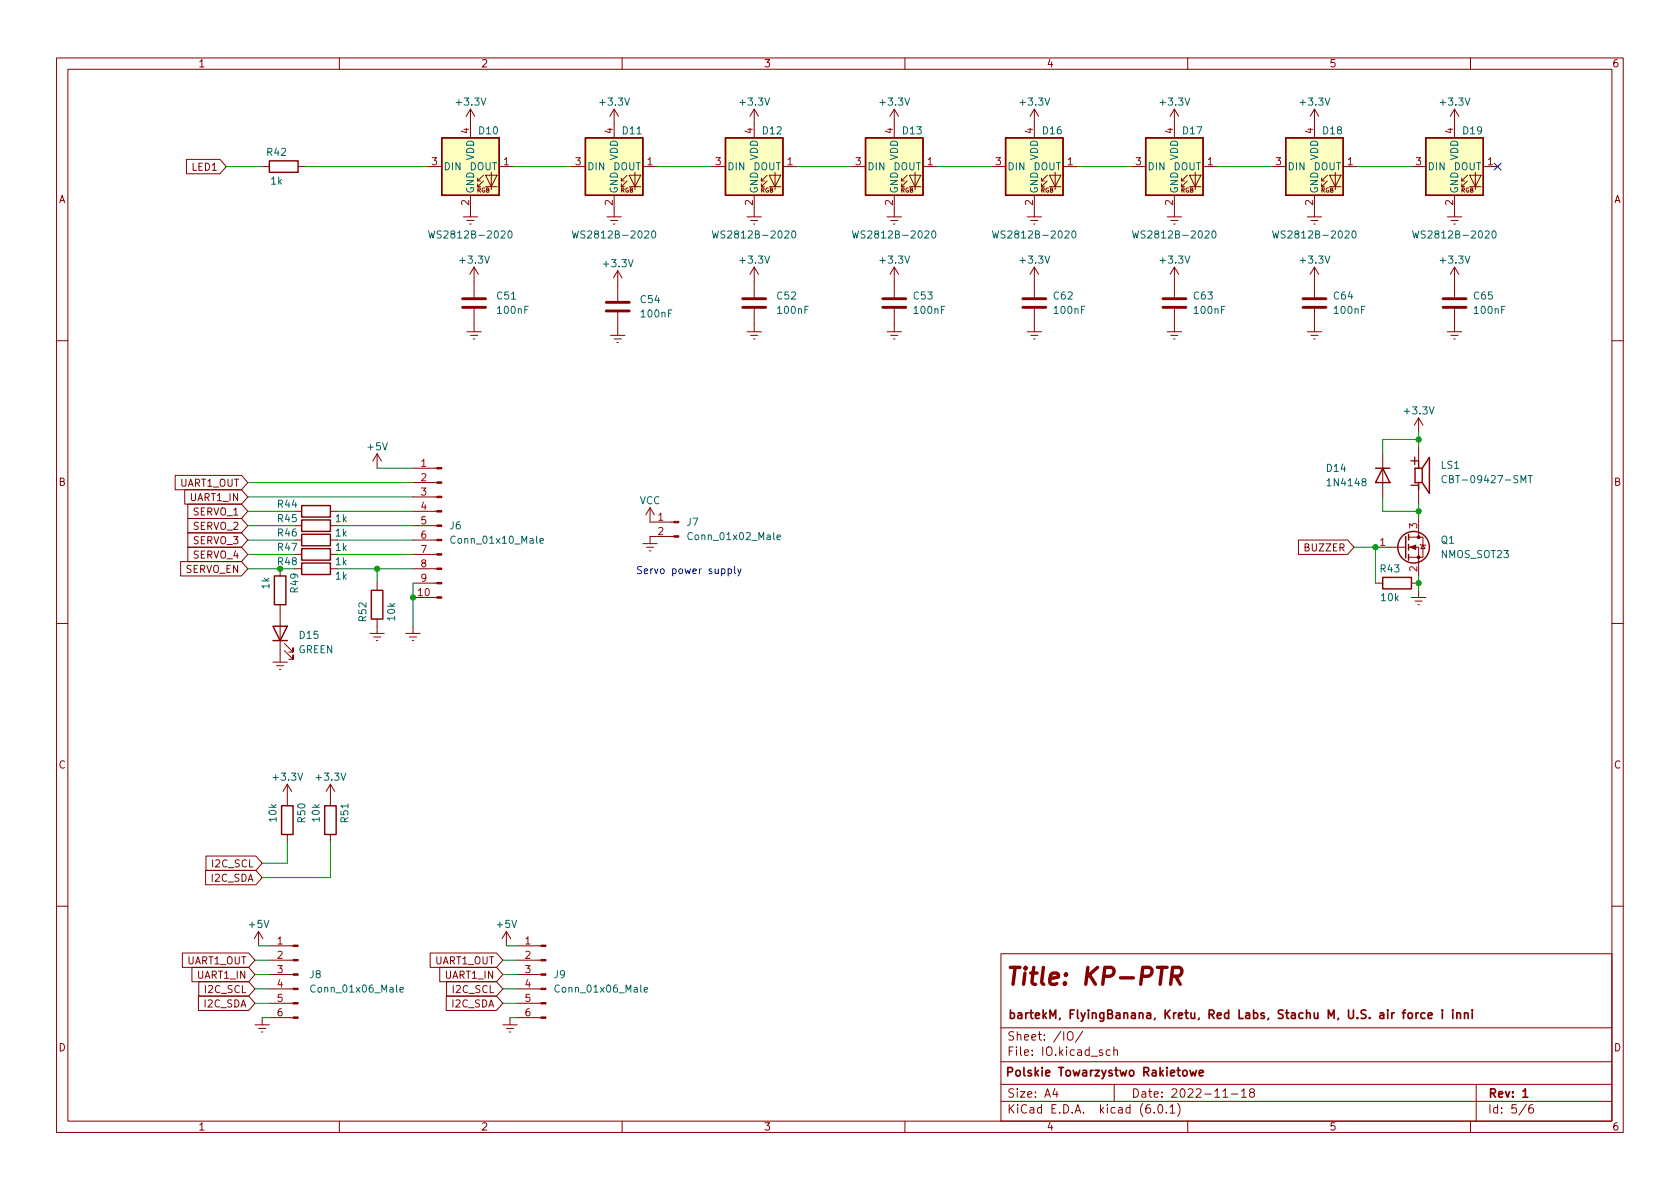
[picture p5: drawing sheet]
<svg xmlns="http://www.w3.org/2000/svg" width="297mm" height="210mm" viewBox="0 0 297 210" stroke-linecap="round" stroke-linejoin="round" font-family="sans-serif">
<g fill="none" stroke="#840000" stroke-width=".18">
<path d="M10 10.2h277v190.1h-277zM12 12.2h273v186.1h-273zM60 10.2v2M83.2 19.3l-.8 1.3M83.2 19.3v5.1M83.2 19.3l.7 1.3M108.6 19.3v5.1M108.6 19.3l-.8 1.3M108.6 19.3l.7 1.3M110 10.2v2M133.3 19.3v5.1M133.3 19.3l-.7 1.3"/>
<path d="M133.3 19.3l.8 1.3M158.1 19.3l-.7 1.3M158.1 19.3v5.1M158.1 19.3l.8 1.3M160 10.2v2M182.9 19.3v5.1M182.9 19.3l-.8 1.3M182.9 19.3l.7 1.3M207.6 19.3v5.1M207.6 19.3l-.7 1.3M207.6 19.3l.8 1.3M210 10.2v2"/>
<path d="M232.4 19.3v5.1M232.4 19.3l-.8 1.3M232.4 19.3l.8 1.3M257.2 19.3l-.8 1.3M257.2 19.3v5.1M257.2 19.3l.7 1.3M260 10.2v2M33 28.2h5.9l1.1 1.3-1.1 1.2h-5.9zM46.4 29.5h1.2M52.7 29.5h1.3M75.6 29.5h2.5M81.9 38.3h2.6"/>
<path d="M82.5 39h1.3M83.1 39.6h.2M83.2 34.5v3.8M84.5 32h.5M85.5 32l-1 1v-.5M85.5 31l-1 1v-.5M85.9 31h2l-1 2zM85.9 33h2M86.9 30.5v3M88.3 29.5h2.5M101 29.5h2.5M107.3 38.3h2.6"/>
<path d="M107.9 39h1.3M108.5 39.6h.2M108.6 34.5v3.8M109.9 32h.5M110.9 32l-1 1v-.5M110.9 31l-1 1v-.5M111.3 31h2l-1 2zM111.3 33h2M112.3 30.5v3M113.7 29.5h2.5M125.7 29.5h2.6M132.1 38.3h2.5"/>
<path d="M132.7 39h1.3M133.2 39.6h.3M133.3 34.5v3.8M134.6 32h.5M135.6 32l-1 1v-.5M135.6 31l-1 1v-.5M136 31h2l-1 2zM136 33h2M137 30.5v3M138.4 29.5h2.6M150.5 29.5h2.5M156.8 38.3h2.6"/>
<path d="M157.5 39h1.2M158 39.6h.2M158.1 34.5v3.8M159.4 32h.5M160.4 32l-1 1v-.5M160.4 31l-1 1v-.5M160.8 31h2l-1 2zM160.8 33h2M161.8 30.5v3M163.2 29.5h2.5M175.3 29.5h2.5M181.6 38.3h2.5"/>
<path d="M182.2 39h1.3M182.8 39.6h.2M182.9 34.5v3.8M184.1 32h.6M185.2 32l-1.1 1v-.5M185.2 31l-1.1 1v-.5M185.5 31h2.1l-1 2zM185.5 33h2.1M186.6 30.5v3M188 29.5h2.5M200 29.5h2.6M206.4 38.3h2.5"/>
<path d="M207 39h1.3M207.5 39.6h.3M207.6 34.5v3.8M208.9 32h.5M209.9 32l-1 1v-.5M209.9 31l-1 1v-.5M210.3 31h2l-1 2zM210.3 33h2M211.3 30.5v3M212.7 29.5h2.6M224.8 29.5h2.5M231.1 38.3h2.6"/>
<path d="M231.8 39h1.2M232.3 39.6h.2M232.4 34.5v3.8M233.7 32h.5M234.7 32l-1 1v-.5M234.7 31l-1 1v-.5M235.1 31h2l-1 2zM235.1 33h2M236.1 30.5v3M237.5 29.5h2.5M249.6 29.5h2.5M255.9 38.3h2.5"/>
<path d="M256.5 39h1.3M257 39.6h.3M257.2 34.5v3.8M258.4 32h.6M259.5 32l-1.1 1v-.5M259.5 31l-1.1 1v-.5M259.8 31h2.1l-1 2zM259.8 33h2.1M260.9 30.5v3M262.3 29.5h2.5M82.5 58.7h2.6M83.2 59.3h1.3"/>
<path d="M83.7 59.9h.2M83.8 47.2v5.4M83.8 54.6v4.1M83.8 47.2l-.7 1.3M83.8 47.2l.8 1.3M107.9 59.3h2.6M108.6 59.9h1.3M109.2 47.9l-.7 1.2M109.2 47.9v5.3M109.2 55.2v4.1M109.2 47.9l.8 1.2M132.1 58.7h2.5"/>
<path d="M132.7 59.3h1.3M133.2 59.9h.3M133.3 47.2v5.4M133.3 54.6v4.1M133.3 47.2l-.7 1.3M133.3 47.2l.8 1.3M156.8 58.7h2.6M157.5 59.3h1.2M158 59.9h.2M158.1 47.2v5.4M158.1 54.6v4.1M158.1 47.2l-.7 1.3"/>
<path d="M158.1 47.2l.8 1.3M181.6 58.7h2.5M182.2 59.3h1.3M182.8 59.9h.2M182.9 47.2v5.4M182.9 54.6v4.1M182.9 47.2l-.8 1.3M182.9 47.2l.7 1.3M206.4 58.7h2.5M207 59.3h1.3M207.5 59.9h.3M207.6 47.2v5.4"/>
<path d="M207.6 54.6v4.1M207.6 47.2l-.7 1.3M207.6 47.2l.8 1.3M231.1 58.7h2.6M231.8 59.3h1.2M232.3 59.9h.2M232.4 47.2v5.4M232.4 54.6v4.1M232.4 47.2l-.8 1.3M232.4 47.2l.8 1.3M255.9 58.7h2.5M256.5 59.3h1.3"/>
<path d="M257 59.9h.3M257.2 47.2v5.4M257.2 54.6v4.1M257.2 47.2l-.8 1.3M257.2 47.2l.7 1.3M10 60.2h2M109.1 60.6h.2M250.8 73.9l-.7 1.3M250.8 73.9v2.5M250.8 79v2.5M250.8 73.9l.8 1.3M285 60.2h2"/>
<path d="M31 84.1h11.7l1.1 1.2-1.1 1.3h-11.7zM31.9 99.3h10.8l1.1 1.3-1.1 1.2h-10.8zM32.7 86.6h10l1.1 1.3-1.1 1.2h-10zM33.2 89.1h9.5l1.1 1.3-1.1 1.3h-9.5zM33.2 91.7h9.5l1.1 1.3-1.1 1.2h-9.5zM33.2 94.2h9.5l1.1 1.3-1.1 1.3h-9.5zM33.2 96.8h9.5l1.1 1.2-1.1 1.3h-9.5zM52.1 95.5h1.2M52.1 98h1.2M52.1 93h1.2M52.1 90.4h1.2M58.4 95.5h1.3"/>
<path d="M58.4 98h1.3M58.4 93h1.3M58.4 90.4h1.3M66.7 80.3v2.5M66.7 80.3l-.8 1.2M66.7 80.3l.7 1.2M73 95.5h4.2M73 98h4.2M73 93h4.2M73 90.4h4.2M73 87.9h4.2M73 85.3h4.2"/>
<path d="M73 82.8h4.2M113.7 96.1h2.5M114.3 96.8h1.3M114.8 97.4h.3M114.9 89.8v2.5h4.3M114.9 89.8l-.7 1.3M114.9 89.8l.8 1.3M119.2 94.9h-4.3v1.2M229.6 95.5h8.7l1.1 1.3-1.1 1.2h-8.7zM243.2 96.8h5.3M244.5 80.3v7.6M249 96.8h1.8v5"/>
<path d="M249 95h2.6v3.5h-2.6M250.8 86.6v2.5M250.8 91.7v3.3M251.1 96.3l.1 .1h.8l.1 .1M251.6 96.4l.4 .6h-.8zM10 110.2h2M48.3 117.1h2.5M48.9 117.7h1.3M49.4 118.4h.3M49.5 100.6v1.2M49.5 106.9v10.2M50.3 115.1l1.5 1.5v-.8v.8h-.7"/>
<path d="M50.3 113.8l1.5 1.5v-.8v.8h-.7M52.1 100.6h1.2M58.4 100.6h1.3M65.4 112h2.5M66 112.6h1.3M66.5 113.3h.3M66.7 103.1v1.3M66.7 109.5v2.5M71.8 112h2.5M72.4 112.6h1.3M72.9 113.3h.3M73 105.7h4.2"/>
<path d="M73 103.1h4.2M73 100.6h4.2M73 110.7v1.3M243.2 103.1h1.3M249.6 105.7h2.5M249.6 103.1h1.2M250.2 106.3h1.3M250.7 106.9h.3M250.8 104.4v1.3M285 110.2h2M50.8 138.7v3.8M50.8 138.7l-.8 1.2"/>
<path d="M50.8 138.7l.8 1.2M58.4 138.7v3.8M58.4 138.7l-.7 1.2M58.4 138.7l.8 1.2M36.4 153.9h8.8l1.2 1.3-1.2 1.3h-8.8zM36.4 151.4h8.8l1.2 1.2-1.2 1.3h-8.8zM50.8 147.6v1.2M58.4 147.6v1.2M10 160.2h2M32.2 168.5h11.8l1.1 1.3-1.1 1.3h-11.8zM33.9 171.1h10.1l1.1 1.2-1.1 1.3h-10.1zM35.1 176.1h8.9l1.1 1.3-1.1 1.3h-8.9z"/>
<path d="M35.1 173.6h8.9l1.1 1.3-1.1 1.2h-8.9zM45.7 164.7l-.7 1.3M45.7 164.7v2.6M45.7 164.7l.8 1.3M46.4 180v1.2M47.6 180h4.2M47.6 177.4h4.2M47.6 174.9h4.2M47.6 172.3h4.2M47.6 169.8h4.2M47.6 167.3h4.2M76.1 168.5h11.7l1.1 1.3-1.1 1.3h-11.7z"/>
<path d="M77.7 171.1h10.1l1.1 1.2-1.1 1.3h-10.1zM78.9 176.1h8.9l1.1 1.3-1.1 1.3h-8.9zM79 173.6h8.8l1.1 1.3-1.1 1.2h-8.8zM89.5 164.7l-.7 1.3M89.5 164.7v2.6M89.5 164.7l.8 1.3M90.2 180v1.2M91.4 180h4.3M91.4 177.4h4.3M91.4 174.9h4.3M91.4 172.3h4.3M91.4 169.8h4.3"/>
<path d="M91.4 167.3h4.3M177 168.7h108v29.6h-108zM285 160.2h2M45.1 181.2h2.5M45.7 181.9h1.3M46.2 182.5h.3M60 198.3v2M88.9 181.2h2.5M89.5 181.9h1.3M90 182.5h.3M110 198.3v2M160 198.3v2"/>
<path d="M177 194.8h108M177 191.8h108M177 187.8h108M177 181.8h108M186.5 192.5l-.4 1h1M186.9 193v1M188.8 182.6a.5 .5 0 0 1 .6-.2 .5 .5 0 0 1 .3 .5v.5a.5 .5 0 0 1-.5 .6 .5 .5 0 0 1-.5-.6zM191.4 182.4l-1.3 1.9M196.3 185.7l-.4-.1-.3 .3v.4l.1 .3h.6M196.9 185.8l.2-.2 .4 .1 .1 .9M196.9 185.1v1.5M197 191.8v3"/>
<path d="M204.1 196.7v.1M204.9 195.4l.2-.1a.81 .81 0 0 1 .6 .7 .81 .81 0 0 1-.3 .8h-.2a.81 .81 0 0 1-.6-.6 .81 .81 0 0 1 .3-.8zM206.2 196.7v.1M206.9 195.8l.4-.5v1.5M206.9 196.8h.8M208.2 195.1a1.72 1.72 0 0 1 0 2.3M210 198.3v2M216.2 194h.9M217.7 193.5h1.2M219.5 193l.4-.5v1.5M219.5 194h.9M221.2 193.2l-.3-.3 .1-.2 .2-.2 .4 .1 .2 .2-.1 .2-.6 .2-.2 .3 .1 .4 .2 .1h.4l.2-.3-.1-.4-.2-.1"/>
<path d="M260 198.3v2M261 191.8v6.5M269.9 195.3l-1.3 1.9M271 195.3a.6 .6 0 0 0-.7 .7v.5l.1 .3h.5l.2-.1 .1-.5-.2-.2-.4-.1-.3 .3"/>
</g>
<g fill="none" stroke="#840000" stroke-width=".3">
<path d="M249 179.2l.2-.1 .5 .1v.6l-.1 .2-.4 .1-.2-.1zM250.4 179.1v1M250.8 179.1l-.3 .1-.1 .2M251.9 179.2l-.4-.1-.3 .3v.4l.2 .2h.5M252.5 179.6l.7-.1v-.3l-.5-.1-.2 .2 .1 .7h.6M255 178.6v.1M255 179.1v1M256.9 178.6v.1M256.9 179.1v1M257.6 179.2l.2-.1 .4 .1v.9M257.6 179.1v1M258.9 179.2l.3-.1 .3 .1 .1 .9"/>
<path d="M258.9 179.1v1M260.3 178.6v.1M260.3 179.1v1M210.4 189.3l.3 1 .3-.8 .3 .8 .2-1M212 189.8l.8-.2-.1-.3h-.4l-.3 .2 .1 .7h.6M269.3 193l.4-.5v1.5M269.3 194h.8"/>
</g>
<path d="M204.6 171.1h1.7M207.1 172.6h1.2a.83 .83 0 0 0 .7-.7 .83 .83 0 0 0-.5-.8h-1.2l-.3 3M207.9 172.6l.8 1.5" fill="none" stroke="#840000" stroke-width=".6"/>
<g fill="none" stroke="#840000" stroke-width=".51">
<path d="M81.8 54.4h4.1M81.8 52.8h4.1M107.2 55h4.1M107.2 53.5h4.1M131.3 54.4h4.1M131.3 52.8h4.1M156.1 54.4h4M156.1 52.8h4M180.8 54.4h4.1M180.8 52.8h4.1M205.6 54.4h4.1M205.6 52.8h4.1"/>
<path d="M230.4 54.4h4M230.4 52.8h4M255.1 54.4h4.1M255.1 52.8h4.1"/>
</g>
<g fill="#ffffc2" stroke="#ffffc2" stroke-width=".18">
<path d="M78.1 24.4h10.2v10.1h-10.2z"/>
<path d="M177.8 24.4h10.2v10.1h-10.2z"/>
<path d="M128.3 24.4h10.1v10.1h-10.1z"/>
<path d="M153 24.4h10.2v10.1h-10.2z"/>
<path d="M227.3 24.4h10.2v10.1h-10.2z"/>
<path d="M202.6 24.4h10.1v10.1h-10.1z"/>
<path d="M252.1 24.4h10.2v10.1h-10.2z"/>
<path d="M103.5 24.4h10.2v10.1h-10.2z"/>
</g>
<g fill="none" stroke="#840000" stroke-width=".25">
<path d="M47.6 28.4h5.1v2.1h-5.1zM78.1 24.4h10.2v10.1h-10.2zM103.5 24.4h10.2v10.1h-10.2zM128.3 24.4h10.1v10.1h-10.1zM153 24.4h10.2v10.1h-10.2zM177.8 24.4h10.2v10.1h-10.2zM202.6 24.4h10.1v10.1h-10.1zM227.3 24.4h10.2v10.1h-10.2zM252.1 24.4h10.2v10.1h-10.2zM53.3 94.5h5.1v2h-5.1zM53.3 99.6h5.1v2h-5.1zM53.3 89.4h5.1v2h-5.1z"/>
<path d="M53.3 97h5.1v2.1h-5.1zM53.3 91.9h5.1v2.1h-5.1zM243.2 82.8h2.5M244.5 82.8l1.2 2.5h-2.5zM248.5 94.9v3.8M249 94.5v1M249 96.3v1M249 98v1.1M250.2 82.8v2.5M250.8 85.3h.7M252.7 80.9v6.3l-1.2-1.9v-2.5zM48.3 110.7h2.5l-1.3 2.6z"/>
<path d="M48.3 113.3h2.5M48.5 101.8h2v5.1h-2zM65.7 104.4h2v5.1h-2zM244.5 102.1h5.1v2h-5.1zM49.8 142.5h2v5.1h-2zM57.4 142.5h2v5.1h-2z"/>
<circle cx="249.9" cy="96.8" r="2.79"/>
</g>
<g fill="none" stroke="#006464" stroke-width=".18">
<path d="M75.8 40.8l.3 1.3 .2-.9 .3 .9 .3-1.3M89.9 40.9l.2-.1a.68 .68 0 0 1 .4 .7 .68 .68 0 0 1-.4 .6l-.2-.1-.1-.4zM101.2 40.8l.3 1.3 .2-.9 .3 .9 .3-1.3M115.3 40.9l.2-.1a.68 .68 0 0 1 .4 .7 .68 .68 0 0 1-.4 .6l-.2-.1-.1-.4zM125.9 40.8l.3 1.3 .3-.9 .2 .9 .3-1.3M140.1 40.9l.2-.1a.68 .68 0 0 1 .4 .7 .68 .68 0 0 1-.4 .6l-.2-.1-.1-.4zM150.7 40.8l.3 1.3 .3-.9 .2 .9 .3-1.3M164.9 40.9l.1-.1a.68 .68 0 0 1 .5 .7 .68 .68 0 0 1-.5 .6l-.1-.1-.2-.4zM175.5 40.8l.3 1.3 .2-.9 .3 .9 .3-1.3M189.6 40.9l.2-.1a.68 .68 0 0 1 .4 .7 .68 .68 0 0 1-.4 .6l-.2-.1-.1-.4zM200.2 40.8l.3 1.3 .3-.9 .2 .9 .3-1.3M214.4 40.9l.2-.1a.68 .68 0 0 1 .4 .7 .68 .68 0 0 1-.4 .6l-.2-.1-.1-.4z"/>
<path d="M225 40.8l.3 1.3 .2-.9 .3 .9 .3-1.3M239.2 40.9l.1-.1a.68 .68 0 0 1 .5 .7 .68 .68 0 0 1-.5 .6l-.1-.1-.2-.4zM249.8 40.8l.3 1.3 .2-.9 .3 .9 .3-1.3M263.9 40.9l.2-.1a.68 .68 0 0 1 .4 .7 .68 .68 0 0 1-.4 .6l-.2-.1-.1-.4zM95.5 95.6l.6-.1-.1-.2-.3-.1-.2 .2v.6h.5M137.4 95l.6-.1-.1-.2-.3-.1-.2 .2 .1 .6h.4M255.7 84.2a.6 .6 0 0 0-.8 .4 .6 .6 0 0 0 .6 .8l.2-.2M270.2 84.1h.7M270.6 84.1v1.3M70.7 175l.6-.1v-.2l-.4-.1-.2 .2 .1 .6h.5M113.9 175l.6-.1-.1-.2-.3-.1-.2 .2 .1 .6h.4"/>
</g>
<g fill="#840000" stroke="#840000" stroke-width=".18">
<path d="M119.2 94.7h.8v.3h-.8z"/>
<path d="M119.2 92.2h.8v.3h-.8z"/>
<path d="M77.2 105.5h.9v.3h-.9z"/>
<path d="M77.2 103h.9v.2h-.9z"/>
<path d="M77.2 100.5h.9v.2h-.9z"/>
<path d="M77.2 97.9h.9v.3h-.9z"/>
<path d="M77.2 95.4h.9v.2h-.9z"/>
<path d="M77.2 92.8h.9v.3h-.9z"/>
<path d="M77.2 90.3h.9v.2h-.9z"/>
<path d="M77.2 87.8h.9v.2h-.9z"/>
<path d="M77.2 85.2h.9v.3h-.9z"/>
<path d="M77.2 82.7h.9v.2h-.9z"/>
<path d="M51.8 179.8h.9v.3h-.9z"/>
<path d="M51.8 177.3h.9v.2h-.9z"/>
<path d="M51.8 174.7h.9v.3h-.9z"/>
<path d="M51.8 172.2h.9v.3h-.9z"/>
<path d="M51.8 169.7h.9v.2h-.9z"/>
<path d="M51.8 167.1h.9v.3h-.9z"/>
<path d="M95.7 179.8h.8v.3h-.8z"/>
<path d="M95.7 177.3h.8v.2h-.8z"/>
<path d="M95.7 174.7h.8v.3h-.8z"/>
<path d="M95.7 172.2h.8v.3h-.8z"/>
<path d="M95.7 169.7h.8v.2h-.8z"/>
<path d="M95.7 167.1h.8v.3h-.8z"/>
<path d="M249.3 96.8l1-.4v.7z"/>
<circle cx="250.8" cy="98.5" r=".25"/>
<circle cx="250.8" cy="95" r=".25"/>
</g>
<path d="M128.7 100.7l.4-.1 .2 .2-.1 .6h-.5M128.7 100.6v1.3M129.9 100.2v1.1l.2 .1M130.4 100.6l.3 .8M131 100.6l-.4 1.1-.2 .2" fill="none" stroke="#0000c2" stroke-width=".18"/>
<g fill="none" stroke="#009600" stroke-width=".18">
<path d="M40 29.5h6.4M54 29.5h21.6M90.8 29.5h10.2M116.2 29.5h9.5M141 29.5h9.5M165.7 29.5h9.6M190.5 29.5h9.5M215.3 29.5h9.5M240 29.5h9.6M250.8 76.4v2.6M250.8 77.7h-6.3v2.6M43.8 95.5h8.3"/>
<path d="M43.8 98h8.3M43.8 93h8.3M43.8 85.3h29.2M43.8 87.9h29.2M43.8 90.4h8.3M59.7 95.5h13.3M59.7 98h13.3M59.7 93h13.3M59.7 90.4h13.3M66.7 82.8h6.3M239.4 96.8h3.8v6.3M244.5 87.9v2.5h6.3"/>
<path d="M250.8 89.1v2.6M43.8 100.6h5.7M59.7 100.6h13.3M66.7 100.6v2.5M73 103.1v7.6M250.8 101.8v2.6M50.8 148.8v3.8h-4.4M58.4 148.8v6.4h-12M45.1 174.9h2.5M45.1 172.3h2.5M45.1 177.4h2.5M45.1 169.8h2.5"/>
<path d="M45.7 167.3h1.9M46.4 180h1.2M88.9 174.9h2.5M88.9 172.3h2.5M88.9 177.4h2.5M88.9 169.8h2.5M89.5 167.3h1.9M90.2 180h1.2"/>
</g>
<path d="M264.2 28.8l1.2 1.3M265.4 28.8l-1.2 1.3" fill="none" stroke="#000084" stroke-width=".18"/>
<g fill="#009600" stroke="#009600" stroke-width=".18">
<circle cx="66.7" cy="100.6" r=".46"/>
<circle cx="73" cy="105.7" r=".46"/>
<circle cx="49.5" cy="100.6" r=".46"/>
<circle cx="250.8" cy="103.1" r=".46"/>
<circle cx="243.2" cy="96.8" r=".46"/>
<circle cx="250.8" cy="90.4" r=".46"/>
<circle cx="250.8" cy="77.7" r=".46"/>
</g>
<text font-size="4.2" fill="#840000" x="177.6" y="174.2">Title: KP-PTR</text>
<g font-size="2.5" fill="#840000">
<text x="249.4" y="82.3">+</text>
<text x="249.7" y="86.6">-</text>
</g>
<g font-size="2.1" fill="#840000">
<text x="178" y="184">Sheet: /IO/</text>
<text x="178.1" y="180.2">bartekM, FlyingBanana, Kretu, Red Labs, Stachu M, U.S. air force i inni</text>
<text x="177.6" y="190.3">Polskie Towarzystwo Rakietowe</text>
<text x="178" y="186.7">File: IO.kicad_sch</text>
<text x="178" y="196.9">KiCad E.D.A. kicad (6.0.1)</text>
<text x="178" y="194.1">Size: A4</text>
<text x="200" y="194.1">Date: 2022-11-18</text>
<text x="263" y="194.1">Rev: 1</text>
<text x="263" y="196.9">Id: 5/6</text>
</g>
<g font-size="1.8" fill="#840000">
<text x="35" y="11.9">1</text>
<text x="85" y="11.9">2</text>
<text x="135" y="11.9">3</text>
<text x="185" y="11.9">4</text>
<text x="235" y="11.9">5</text>
<text x="285" y="11.9">6</text>
<text x="10.3" y="35.9">A</text>
<text x="34.1" y="30.2">LED1</text>
<text x="285.3" y="35.9">A</text>
<text x="10.3" y="85.9">B</text>
<text x="31.8" y="86.1">UART1_OUT</text>
<text x="33.7" y="88.6">UART1_IN</text>
<text x="285.3" y="85.9">B</text>
<text x="34.2" y="91.1">SERVO_1</text>
<text x="34.2" y="93.7">SERVO_2</text>
<text x="32.8" y="101.3">SERVO_EN</text>
<text x="34.2" y="96.2">SERVO_3</text>
<text x="34.2" y="98.8">SERVO_4</text>
<text x="230.8" y="97.5">BUZZER</text>
<text x="10.3" y="135.9">C</text>
<text x="285.3" y="135.9">C</text>
<text x="37.5" y="155.9">I2C_SDA</text>
<text x="37.7" y="153.4">I2C_SCL</text>
<text x="33" y="170.5">UART1_OUT</text>
<text x="35" y="173.1">UART1_IN</text>
<text x="76.9" y="170.5">UART1_OUT</text>
<text x="78.8" y="173.1">UART1_IN</text>
<text x="36.2" y="178.1">I2C_SDA</text>
<text x="36.4" y="175.6">I2C_SCL</text>
<text x="80" y="178.1">I2C_SDA</text>
<text x="80.2" y="175.6">I2C_SCL</text>
<text x="10.3" y="185.9">D</text>
<text x="285.3" y="185.9">D</text>
<text x="35" y="199.9">1</text>
<text x="85" y="199.9">2</text>
<text x="135" y="199.9">3</text>
<text x="185" y="199.9">4</text>
<text x="235" y="199.9">5</text>
<text x="285" y="199.9">6</text>
</g>
<g font-size="1.8" fill="#006464">
<text x="80.8" y="18.7">+3.3V</text>
<text x="84.7" y="23.7">D10</text>
<text x="106.2" y="18.7">+3.3V</text>
<text x="110.1" y="23.7">D11</text>
<text x="131" y="18.7">+3.3V</text>
<text x="134.9" y="23.7">D12</text>
<text x="155.8" y="18.7">+3.3V</text>
<text x="159.7" y="23.7">D13</text>
<text x="180.5" y="18.7">+3.3V</text>
<text x="184.4" y="23.7">D16</text>
<text x="205.3" y="18.7">+3.3V</text>
<text x="209.2" y="23.7">D17</text>
<text x="230.1" y="18.7">+3.3V</text>
<text x="234" y="23.7">D18</text>
<text x="254.8" y="18.7">+3.3V</text>
<text x="258.7" y="23.7">D19</text>
<text x="47.3" y="27.6">R42</text>
<text x="83.8" y="28.4" transform="rotate(-90 83.8 28.4)">VDD</text>
<text x="109.2" y="28.4" transform="rotate(-90 109.2 28.4)">VDD</text>
<text x="134" y="28.4" transform="rotate(-90 134 28.4)">VDD</text>
<text x="158.7" y="28.4" transform="rotate(-90 158.7 28.4)">VDD</text>
<text x="183.5" y="28.4" transform="rotate(-90 183.5 28.4)">VDD</text>
<text x="208.3" y="28.4" transform="rotate(-90 208.3 28.4)">VDD</text>
<text x="233" y="28.4" transform="rotate(-90 233 28.4)">VDD</text>
<text x="257.8" y="28.4" transform="rotate(-90 257.8 28.4)">VDD</text>
<text x="47.9" y="32.6">1k</text>
<text x="78.4" y="30.1">DIN</text>
<text x="83" y="30.1">DOUT</text>
<text x="83.8" y="34.3" transform="rotate(-90 83.8 34.3)">GND</text>
<text x="103.8" y="30.1">DIN</text>
<text x="108.4" y="30.1">DOUT</text>
<text x="109.2" y="34.3" transform="rotate(-90 109.2 34.3)">GND</text>
<text x="128.5" y="30.1">DIN</text>
<text x="133.2" y="30.1">DOUT</text>
<text x="134" y="34.3" transform="rotate(-90 134 34.3)">GND</text>
<text x="153.3" y="30.1">DIN</text>
<text x="157.9" y="30.1">DOUT</text>
<text x="158.7" y="34.3" transform="rotate(-90 158.7 34.3)">GND</text>
<text x="178.1" y="30.1">DIN</text>
<text x="182.7" y="30.1">DOUT</text>
<text x="183.5" y="34.3" transform="rotate(-90 183.5 34.3)">GND</text>
<text x="202.8" y="30.1">DIN</text>
<text x="207.5" y="30.1">DOUT</text>
<text x="208.3" y="34.3" transform="rotate(-90 208.3 34.3)">GND</text>
<text x="227.6" y="30.1">DIN</text>
<text x="232.2" y="30.1">DOUT</text>
<text x="233" y="34.3" transform="rotate(-90 233 34.3)">GND</text>
<text x="252.3" y="30.1">DIN</text>
<text x="257" y="30.1">DOUT</text>
<text x="257.8" y="34.3" transform="rotate(-90 257.8 34.3)">GND</text>
<text x="76.9" y="42.2">WS2812B-2020</text>
<text x="81.5" y="46.6">+3.3V</text>
<text x="102.3" y="42.2">WS2812B-2020</text>
<text x="106.9" y="47.2">+3.3V</text>
<text x="127.1" y="42.2">WS2812B-2020</text>
<text x="131" y="46.6">+3.3V</text>
<text x="151.8" y="42.2">WS2812B-2020</text>
<text x="155.8" y="46.6">+3.3V</text>
<text x="176.6" y="42.2">WS2812B-2020</text>
<text x="180.5" y="46.6">+3.3V</text>
<text x="201.4" y="42.2">WS2812B-2020</text>
<text x="205.3" y="46.6">+3.3V</text>
<text x="226.1" y="42.2">WS2812B-2020</text>
<text x="230.1" y="46.6">+3.3V</text>
<text x="250.9" y="42.2">WS2812B-2020</text>
<text x="254.8" y="46.6">+3.3V</text>
<text x="87.9" y="53">C51</text>
<text x="113.3" y="53.6">C54</text>
<text x="137.5" y="53">C52</text>
<text x="161.6" y="53">C53</text>
<text x="186.4" y="53">C62</text>
<text x="211.1" y="53">C63</text>
<text x="235.9" y="53">C64</text>
<text x="260.7" y="53">C65</text>
<text x="88.1" y="55.5">100nF</text>
<text x="113.5" y="56.1">100nF</text>
<text x="137.6" y="55.5">100nF</text>
<text x="161.7" y="55.5">100nF</text>
<text x="186.5" y="55.5">100nF</text>
<text x="211.3" y="55.5">100nF</text>
<text x="236" y="55.5">100nF</text>
<text x="260.8" y="55.5">100nF</text>
<text x="248.5" y="73.3">+3.3V</text>
<text x="65.1" y="79.6">+5V</text>
<text x="234.6" y="83.4">D14</text>
<text x="254.8" y="82.9">LS1</text>
<text x="49.2" y="89.8">R44</text>
<text x="113.1" y="89.1">VCC</text>
<text x="235" y="86">1N4148</text>
<text x="256.1" y="85.4">CBT-09427-SMT</text>
<text x="49.2" y="94.9">R46</text>
<text x="49.2" y="92.3">R45</text>
<text x="59.3" y="92.3">1k</text>
<text x="59.3" y="94.9">1k</text>
<text x="79.6" y="93.6">J6</text>
<text x="121.5" y="93">J7</text>
<text x="122.1" y="95.5">Conn_01x02_Male</text>
<text x="49.2" y="97.4">R47</text>
<text x="59.3" y="97.4">1k</text>
<text x="59.3" y="99.9">1k</text>
<text x="80.2" y="96.1">Conn_01x10_Male</text>
<text x="244.1" y="101.2">R43</text>
<text x="254.8" y="96.1">Q1</text>
<text x="254.9" y="98.7">NMOS_SOT23</text>
<text x="47.6" y="104.1" transform="rotate(-90 47.6 104.1)">1k</text>
<text x="52.7" y="104.7" transform="rotate(-90 52.7 104.7)">R49</text>
<text x="59.3" y="102.5">1k</text>
<text x="244.3" y="106.3">10k</text>
<text x="53" y="113">D15</text>
<text x="64.8" y="109.8" transform="rotate(-90 64.8 109.8)">R52</text>
<text x="69.8" y="109.7" transform="rotate(-90 69.8 109.7)">10k</text>
<text x="52.7" y="115.5">GREEN</text>
<text x="48.5" y="138">+3.3V</text>
<text x="56.1" y="138">+3.3V</text>
<text x="48.9" y="145.2" transform="rotate(-90 48.9 145.2)">10k</text>
<text x="54" y="145.4" transform="rotate(-90 54 145.4)">R50</text>
<text x="56.5" y="145.2" transform="rotate(-90 56.5 145.2)">10k</text>
<text x="61.6" y="145.4" transform="rotate(-90 61.6 145.4)">R51</text>
<text x="44.1" y="164.1">+5V</text>
<text x="87.9" y="164.1">+5V</text>
<text x="54.8" y="173">J8</text>
<text x="98" y="173">J9</text>
<text x="55.5" y="175.5">Conn_01x06_Male</text>
<text x="98.6" y="175.5">Conn_01x06_Male</text>
</g>
<g font-size="1.8" fill="#a90000">
<text x="82.9" y="23.6" transform="rotate(-90 82.9 23.6)">4</text>
<text x="108.3" y="23.6" transform="rotate(-90 108.3 23.6)">4</text>
<text x="133.1" y="23.6" transform="rotate(-90 133.1 23.6)">4</text>
<text x="157.9" y="23.6" transform="rotate(-90 157.9 23.6)">4</text>
<text x="182.6" y="23.6" transform="rotate(-90 182.6 23.6)">4</text>
<text x="207.4" y="23.6" transform="rotate(-90 207.4 23.6)">4</text>
<text x="232.2" y="23.6" transform="rotate(-90 232.2 23.6)">4</text>
<text x="256.9" y="23.6" transform="rotate(-90 256.9 23.6)">4</text>
<text x="76.3" y="29.2">3</text>
<text x="89" y="29.2">1</text>
<text x="101.7" y="29.2">3</text>
<text x="114.4" y="29.2">1</text>
<text x="126.5" y="29.2">3</text>
<text x="139.2" y="29.2">1</text>
<text x="151.3" y="29.2">3</text>
<text x="164" y="29.2">1</text>
<text x="176" y="29.2">3</text>
<text x="188.7" y="29.2">1</text>
<text x="200.8" y="29.2">3</text>
<text x="213.5" y="29.2">1</text>
<text x="225.6" y="29.2">3</text>
<text x="238.3" y="29.2">1</text>
<text x="250.3" y="29.2">3</text>
<text x="263" y="29.2">1</text>
<text x="82.9" y="36.3" transform="rotate(-90 82.9 36.3)">2</text>
<text x="108.3" y="36.3" transform="rotate(-90 108.3 36.3)">2</text>
<text x="133.1" y="36.3" transform="rotate(-90 133.1 36.3)">2</text>
<text x="157.9" y="36.3" transform="rotate(-90 157.9 36.3)">2</text>
<text x="182.6" y="36.3" transform="rotate(-90 182.6 36.3)">2</text>
<text x="207.4" y="36.3" transform="rotate(-90 207.4 36.3)">2</text>
<text x="232.2" y="36.3" transform="rotate(-90 232.2 36.3)">2</text>
<text x="256.9" y="36.3" transform="rotate(-90 256.9 36.3)">2</text>
<text x="74.4" y="82.5">1</text>
<text x="74.4" y="85.1">2</text>
<text x="74.4" y="87.6">3</text>
<text x="74.4" y="90.2">4</text>
<text x="74.4" y="92.7">5</text>
<text x="74.4" y="95.2">6</text>
<text x="116.3" y="92.1">1</text>
<text x="116.3" y="94.6">2</text>
<text x="250.6" y="93.5" transform="rotate(-90 250.6 93.5)">3</text>
<text x="74.4" y="97.8">7</text>
<text x="74.4" y="100.3">8</text>
<text x="244" y="96.5">1</text>
<text x="250.6" y="101.1" transform="rotate(-90 250.6 101.1)">2</text>
<text x="73.9" y="105.4">10</text>
<text x="74.4" y="102.9">9</text>
<text x="49" y="167">1</text>
<text x="92.9" y="167">1</text>
<text x="49" y="169.5">2</text>
<text x="49" y="172.1">3</text>
<text x="92.9" y="169.5">2</text>
<text x="92.9" y="172.1">3</text>
<text x="49" y="174.6">4</text>
<text x="49" y="177.2">5</text>
<text x="49" y="179.7">6</text>
<text x="92.9" y="174.6">4</text>
<text x="92.9" y="177.2">5</text>
<text x="92.9" y="179.7">6</text>
</g>
<text font-size="1.8" fill="#009600" x="49.2" y="99.9">R48</text>
<text font-size="1.8" fill="#0000c2" x="112.4" y="101.5">Servo power supply</text>
<g font-size="1.1" fill="#840000">
<text x="84.3" y="34">RGB</text>
<text x="109.7" y="34">RGB</text>
<text x="134.5" y="34">RGB</text>
<text x="159.2" y="34">RGB</text>
<text x="184" y="34">RGB</text>
<text x="208.8" y="34">RGB</text>
<text x="233.5" y="34">RGB</text>
<text x="258.3" y="34">RGB</text>
</g>
</svg>
